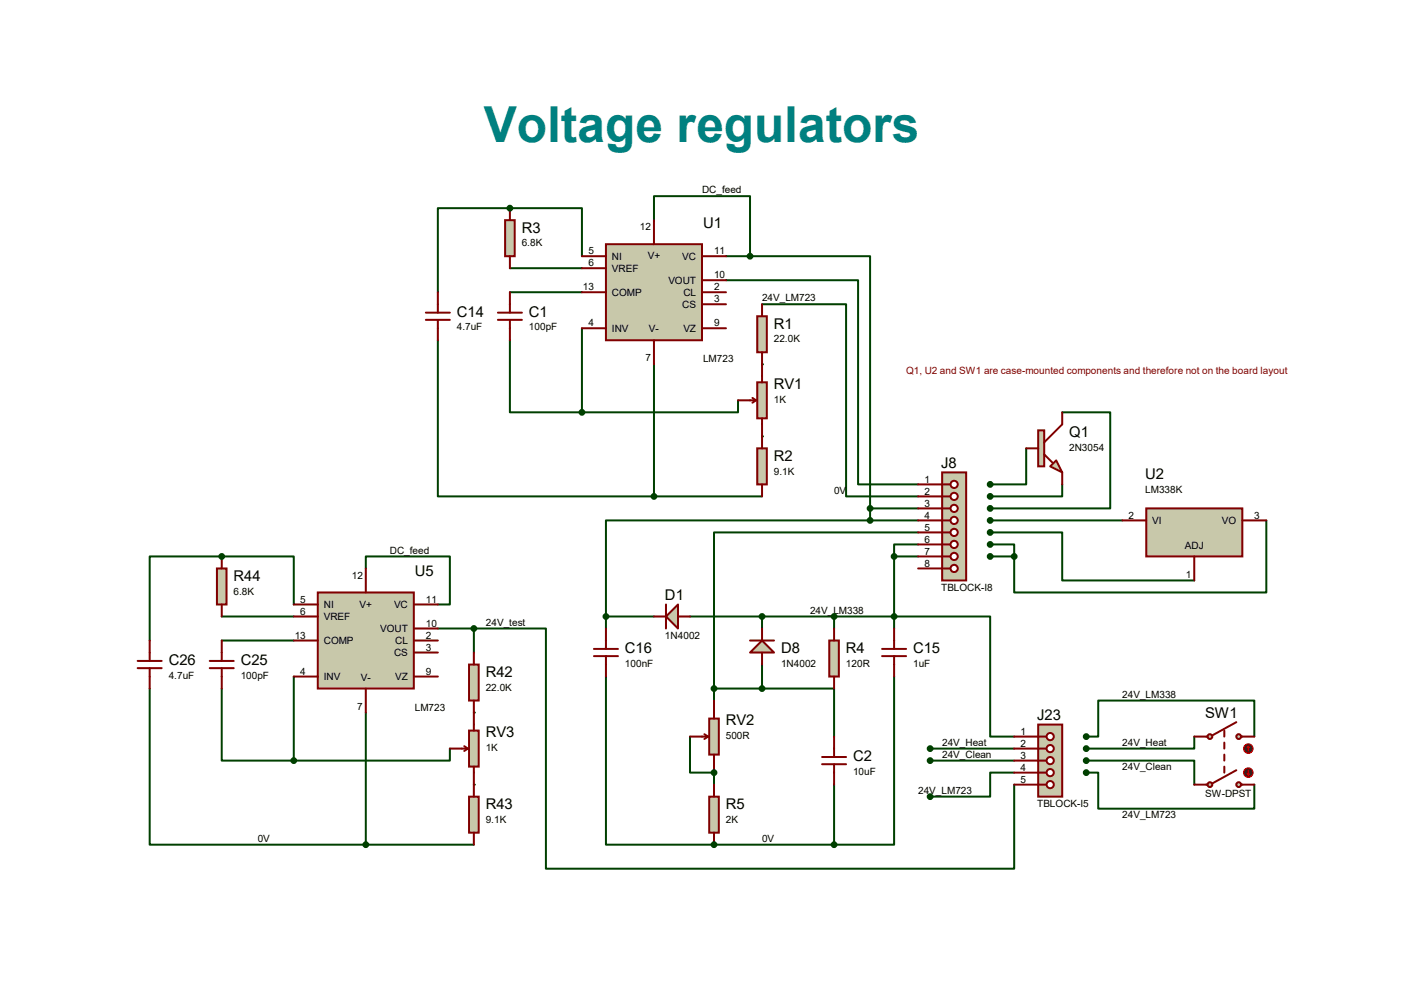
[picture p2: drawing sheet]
<svg xmlns="http://www.w3.org/2000/svg" width="297mm" height="210mm" viewBox="0 0 297 210" stroke-linecap="round" stroke-linejoin="round" font-family="sans-serif">
<g fill="#004000">
<circle cx="161.2" cy="77" r=".21"/>
<circle cx="161.2" cy="92.3" r=".21"/>
</g>
<g fill="none" stroke="#004000" stroke-width=".42">
<path d="M107.9 44h15.2v10.2M107.9 56.7h15.2M153.6 59.3h27.9v43.1h12.7M107.9 72v15.2h15.2M107.9 61.8h15.2M123.1 69.4v17.8M161.2 64.3h17.8v40.7h15.2M156.1 84.7v2.5h-33M217.1 94.8v7.6h-7.6M224.7 87.2h10.2v20.3h-25.4M224.7 102.4v2.6h-15.2M229.8 155.8h2.5v-7.6h33v7.6"/>
<path d="M252.6 155.8v2.5h-22.8M229.8 163.4h2.5v7.6h33v-5.1M229.8 160.9h22.8v5"/>
</g>
<circle cx="107.9" cy="44" r=".21" fill="#004000"/>
<path d="M107.9 44h-15.3v17.8M151 163.4v2.5" fill="none" stroke="#004000" stroke-width=".42"/>
<circle cx="151" cy="163.4" r=".21" fill="#004000"/>
<path d="M194.2 112.6h-43.2v33M146 130.4h30.4v2.5M161.2 130.4v2.5M146 155.8v7.6h5M151 145.6v2.6M151 145.6h10.2M161.2 145.6h15.2v10.2M161.2 140.5v5.1M189.1 143.1v35.5h-12.7M151 178.6h25.4M176.4 165.9v12.7" fill="none" stroke="#004000" stroke-width=".42"/>
<circle cx="151" cy="178.6" r=".21" fill="#004000"/>
<g fill="none" stroke="#004000" stroke-width=".42">
<path d="M138.3 46.6v-5.1h20.4v12.7M153.6 54.2h5.1M158.7 54.2h25.4v53.3M92.6 72v33h45.7M138.3 77v28M138.3 105h22.9M184.1 110.1h-55.9v20.3M184.1 107.5h10.1M184.1 110.1h10.1M184.1 107.5v2.6M189.1 117.7h5.1M189.1 117.7v15.2"/>
<path d="M194.2 115.1h-5.1v2.6M209.5 112.6h15.2v10.2h27.9M209.5 115.1h5v2.6M209.5 110.1h27.9M209.5 117.7h5M267.9 110.1v15.2h-53.4v-7.6M77.4 120.2v-2.5h17.8v10.1h-2.6M128.2 130.4h10.1M128.2 130.4v2.5M176.4 130.4h12.7M128.2 143.1v35.5h22.8"/>
</g>
<g fill="#004000">
<circle cx="100.2" cy="150.7" r=".21"/>
<circle cx="100.2" cy="165.9" r=".21"/>
</g>
<path d="M46.9 117.7h15.2v10.1M46.9 135.5h15.2M46.9 130.4h15.2M46.9 145.6v15.3h15.2M62.1 143.1v17.8M95.2 158.3v2.6h-33.1" fill="none" stroke="#004000" stroke-width=".42"/>
<circle cx="46.9" cy="117.7" r=".21" fill="#004000"/>
<path d="M46.9 117.7h-15.2v17.8M92.6 132.9h7.6M100.2 132.9h15.3v50.8h99v-17.8M100.2 132.9v5.1M189.1 130.4h20.4v25.4h5M31.7 145.6v33h45.7M77.4 150.7v27.9M196.8 158.3h17.7M77.4 178.6h22.8M196.8 160.9h17.7M214.5 163.4h-5v5.1h-12.7" fill="none" stroke="#004000" stroke-width=".42"/>
<path d="M128.2 51.6h20.3v20.4h-20.3z" fill="#c8c8aa" stroke="#800000" stroke-width=".42"/>
<path d="M123.1 54.2h5.1M123.1 56.7h5.1M138.3 46.6v5M148.5 54.2h5.1M148.5 59.3h5.1M123.1 61.8h5.1M123.1 69.4h5.1M138.3 72v5M148.5 61.8h5.1M148.5 69.4h5.1M148.5 64.3h5.1" fill="none" stroke="#800000" stroke-width=".42"/>
<path d="M160.2 66.9h2v7.6h-2z" fill="#c8c8aa" stroke="#800000" stroke-width=".42"/>
<path d="M161.2 64.3v2.6M161.2 74.5v2.5" fill="none" stroke="#800000" stroke-width=".42"/>
<path d="M160.2 94.8h2v7.6h-2z" fill="#c8c8aa" stroke="#800000" stroke-width=".42"/>
<path d="M161.2 92.3v2.5M161.2 102.4v2.6" fill="none" stroke="#800000" stroke-width=".42"/>
<path d="M160.2 80.9h2v7.6h-2z" fill="#c8c8aa" stroke="#800000" stroke-width=".42"/>
<path d="M105.3 66.1h5.1M105.3 67.6h5.1M107.9 61.8v4.3M107.9 67.6v4.4M161.2 77v3.9M156.1 84.7h3.8M159.2 84.2l.7 .5M159.9 84.7l-.7 .5M161.2 88.5v3.8" fill="none" stroke="#800000" stroke-width=".42"/>
<path d="M106.8 46.6h2.1v7.6h-2.1z" fill="#c8c8aa" stroke="#800000" stroke-width=".42"/>
<path d="M107.9 44v2.6M107.9 54.2v2.5" fill="none" stroke="#800000" stroke-width=".42"/>
<g fill="#c8c8aa" stroke="#800000" stroke-width=".42">
<path d="M222.2 98.6l1.2-1.2 1.3 2.5z"/>
<path d="M219.6 91h1.3v7.6h-1.3z"/>
</g>
<path d="M217.1 94.8h2.5M220.9 96.1l1.8 1.8M224.7 87.2v2.5l-3.8 3.9M224.7 99.9v2.5" fill="none" stroke="#800000" stroke-width=".42"/>
<path d="M199.3 99.9h5.1v22.9h-5.1z" fill="#c8c8aa" stroke="#800000" stroke-width=".42"/>
<path d="M199.3 102.4h1.8" fill="none" stroke="#800000" stroke-width=".42"/>
<circle cx="201.8" cy="102.4" r=".76" fill="#fff" stroke="#800000" stroke-width=".42"/>
<path d="M199.3 105h1.8" fill="none" stroke="#800000" stroke-width=".42"/>
<circle cx="201.8" cy="105" r=".76" fill="#fff" stroke="#800000" stroke-width=".42"/>
<path d="M199.3 107.5h1.8" fill="none" stroke="#800000" stroke-width=".42"/>
<circle cx="201.8" cy="107.5" r=".76" fill="#fff" stroke="#800000" stroke-width=".42"/>
<path d="M199.3 110.1h1.8" fill="none" stroke="#800000" stroke-width=".42"/>
<circle cx="201.8" cy="110.1" r=".76" fill="#fff" stroke="#800000" stroke-width=".42"/>
<path d="M199.3 112.6h1.8" fill="none" stroke="#800000" stroke-width=".42"/>
<circle cx="201.8" cy="112.6" r=".76" fill="#fff" stroke="#800000" stroke-width=".42"/>
<path d="M199.3 115.1h1.8" fill="none" stroke="#800000" stroke-width=".42"/>
<circle cx="201.8" cy="115.1" r=".76" fill="#fff" stroke="#800000" stroke-width=".42"/>
<path d="M199.3 117.7h1.8" fill="none" stroke="#800000" stroke-width=".42"/>
<circle cx="201.8" cy="117.7" r=".76" fill="#fff" stroke="#800000" stroke-width=".42"/>
<path d="M199.3 120.2h1.8" fill="none" stroke="#800000" stroke-width=".42"/>
<circle cx="201.8" cy="120.2" r=".76" fill="#fff" stroke="#800000" stroke-width=".42"/>
<path d="M194.2 102.4h5.1M194.2 105h5.1M194.2 107.5h5.1M194.2 110.1h5.1M194.2 112.6h5.1M194.2 115.1h5.1M194.2 117.7h5.1M194.2 120.2h5.1" fill="none" stroke="#800000" stroke-width=".42"/>
<g fill="#004000" stroke="#004000" stroke-width=".42">
<circle cx="123.1" cy="87.2" r=".51"/>
<circle cx="209.5" cy="105" r=".51"/>
<circle cx="209.5" cy="102.4" r=".51"/>
<circle cx="209.5" cy="107.5" r=".51"/>
</g>
<g fill="#c8c8aa" stroke="#800000" stroke-width=".42">
<circle cx="255.9" cy="155.8" r=".51"/>
<circle cx="262" cy="155.8" r=".51"/>
</g>
<path d="M255.2 155.8h.2M261.5 152.7l-5 2.8M262.6 155.8h.2" fill="none" stroke="#800000" stroke-width=".42"/>
<g fill="#c8c8aa" stroke="#800000" stroke-width=".42">
<circle cx="255.9" cy="165.9" r=".51"/>
<circle cx="262" cy="165.9" r=".51"/>
</g>
<path d="M252.6 155.8h2.6M259 154.5v1.3M259 157.1v1.2M259 159.6v1.3M262.8 155.8h2.5M252.6 165.9h2.8M259 162.1v1.3M261.5 162.9l-5 2.8M262.6 165.9h2.7" fill="none" stroke="#800000" stroke-width=".42"/>
<circle cx="264.1" cy="163.4" r="1.02" fill="#400000" stroke="#f00" stroke-width=".21"/>
<path d="M263.8 163.7l.3 .2M264.1 162.9v1M264.3 163.7l-.2 .2" fill="none" stroke="#f00" stroke-width=".21"/>
<circle cx="264.1" cy="158.3" r="1.02" fill="#400000" stroke="#f00" stroke-width=".21"/>
<path d="M264.1 157.8l-.3 .3M264.1 157.8l.2 .3M264.1 157.8v1" fill="none" stroke="#f00" stroke-width=".21"/>
<g fill="#004000" stroke="#004000" stroke-width=".42">
<circle cx="229.8" cy="155.8" r=".51"/>
<circle cx="229.8" cy="163.4" r=".51"/>
<circle cx="229.8" cy="158.3" r=".51"/>
<circle cx="229.8" cy="160.9" r=".51"/>
<circle cx="107.9" cy="44" r=".51"/>
</g>
<path d="M90.1 66.1h5.1M90.1 67.6h5.1M92.6 61.8v4.3M92.6 67.6v4.4" fill="none" stroke="#800000" stroke-width=".42"/>
<path d="M140.9 130.4l2.5-2.6v5.1z" fill="#c8c8aa" stroke="#800000" stroke-width=".42"/>
<path d="M138.3 130.4h2.6M140.9 127.8v5.1M143.4 130.4h2.6" fill="none" stroke="#800000" stroke-width=".42"/>
<path d="M158.7 138l2.5-2.5 2.5 2.5z" fill="#c8c8aa" stroke="#800000" stroke-width=".42"/>
<path d="M158.7 135.5h5M161.2 132.9v2.6M161.2 138v2.5" fill="none" stroke="#800000" stroke-width=".42"/>
<path d="M175.4 135.5h2.1v7.6h-2.1z" fill="#c8c8aa" stroke="#800000" stroke-width=".42"/>
<path d="M176.4 132.9v2.6M176.4 143.1v2.5" fill="none" stroke="#800000" stroke-width=".42"/>
<path d="M150 168.5h2.1v7.6h-2.1z" fill="#c8c8aa" stroke="#800000" stroke-width=".42"/>
<path d="M151 165.9v2.6M151 176.1v2.5" fill="none" stroke="#800000" stroke-width=".42"/>
<path d="M150 152h2.1v7.6h-2.1z" fill="#c8c8aa" stroke="#800000" stroke-width=".42"/>
<g fill="none" stroke="#800000" stroke-width=".42">
<path d="M125.6 137.2h5.1M125.6 138.8h5.1M128.2 132.9v4.3M128.2 138.8v4.3M186.6 137.2h5.1M186.6 138.8h5.1M189.1 132.9v4.3M189.1 138.8v4.3M146 155.8h3.8M149 155.3l.8 .5M149.8 155.8l-.8 .5M151 148.2v3.8"/>
<path d="M151 159.6v3.8M176.4 155.8v4.3M173.9 160.1h5.1M173.9 161.6h5.1M176.4 161.6v4.3"/>
</g>
<g fill="#004000" stroke="#004000" stroke-width=".42">
<circle cx="151" cy="163.4" r=".51"/>
<circle cx="151" cy="145.6" r=".51"/>
<circle cx="161.2" cy="145.6" r=".51"/>
<circle cx="161.2" cy="130.4" r=".51"/>
<circle cx="176.4" cy="130.4" r=".51"/>
<circle cx="176.4" cy="178.6" r=".51"/>
<circle cx="151" cy="178.6" r=".51"/>
<circle cx="158.7" cy="54.2" r=".51"/>
</g>
<path d="M242.5 107.5h20.3v10.2h-20.3z" fill="#c8c8aa" stroke="#800000" stroke-width=".42"/>
<path d="M237.4 110.1h5.1M252.6 117.7v5.1M262.8 110.1h5.1" fill="none" stroke="#800000" stroke-width=".42"/>
<g fill="#004000" stroke="#004000" stroke-width=".42">
<circle cx="128.2" cy="130.4" r=".51"/>
<circle cx="184.1" cy="107.5" r=".51"/>
<circle cx="184.1" cy="110.1" r=".51"/>
<circle cx="209.5" cy="110.1" r=".51"/>
<circle cx="209.5" cy="112.6" r=".51"/>
<circle cx="209.5" cy="115.1" r=".51"/>
<circle cx="214.5" cy="117.7" r=".51"/>
<circle cx="209.5" cy="117.7" r=".51"/>
<circle cx="189.1" cy="130.4" r=".51"/>
<circle cx="189.1" cy="117.7" r=".51"/>
<circle cx="138.3" cy="105" r=".51"/>
</g>
<path d="M67.2 125.3h20.3v20.3h-20.3z" fill="#c8c8aa" stroke="#800000" stroke-width=".42"/>
<path d="M62.1 127.8h5.1M62.1 130.4h5.1M62.1 135.5h5.1M77.4 120.2v5.1M87.5 127.8h5.1M87.5 135.5h5.1M87.5 132.9h5.1M87.5 138h5.1M62.1 143.1h5.1M77.4 145.6v5.1M87.5 143.1h5.1" fill="none" stroke="#800000" stroke-width=".42"/>
<path d="M99.2 140.5h2.1v7.7h-2.1z" fill="#c8c8aa" stroke="#800000" stroke-width=".42"/>
<path d="M100.2 138v2.5M100.2 148.2v2.5" fill="none" stroke="#800000" stroke-width=".42"/>
<path d="M99.2 168.5h2.1v7.6h-2.1z" fill="#c8c8aa" stroke="#800000" stroke-width=".42"/>
<path d="M100.2 165.9v2.6M100.2 176.1v2.5" fill="none" stroke="#800000" stroke-width=".42"/>
<path d="M99.2 154.5h2.1v7.6h-2.1z" fill="#c8c8aa" stroke="#800000" stroke-width=".42"/>
<path d="M44.4 139.8h5M46.9 135.5v4.3M44.4 141.3h5M46.9 141.3v4.3M95.2 158.3h3.8M98.2 157.8l.8 .5M99 158.3l-.8 .5M100.2 150.7v3.8M100.2 162.1v3.8" fill="none" stroke="#800000" stroke-width=".42"/>
<path d="M45.9 120.2h2v7.6h-2z" fill="#c8c8aa" stroke="#800000" stroke-width=".42"/>
<path d="M46.9 117.7v2.5M29.1 139.8h5.1M31.7 135.5v4.3M46.9 127.8v2.6M29.1 141.3h5.1M31.7 141.3v4.3" fill="none" stroke="#800000" stroke-width=".42"/>
<g fill="#004000" stroke="#004000" stroke-width=".42">
<circle cx="62.1" cy="160.9" r=".51"/>
<circle cx="46.9" cy="117.7" r=".51"/>
<circle cx="77.4" cy="178.6" r=".51"/>
<circle cx="100.2" cy="132.9" r=".51"/>
</g>
<path d="M219.6 153.2h5.1v15.3h-5.1z" fill="#c8c8aa" stroke="#800000" stroke-width=".42"/>
<path d="M219.6 155.8h1.8" fill="none" stroke="#800000" stroke-width=".42"/>
<circle cx="222.2" cy="155.8" r=".76" fill="#fff" stroke="#800000" stroke-width=".42"/>
<path d="M219.6 158.3h1.8" fill="none" stroke="#800000" stroke-width=".42"/>
<circle cx="222.2" cy="158.3" r=".76" fill="#fff" stroke="#800000" stroke-width=".42"/>
<path d="M219.6 160.9h1.8" fill="none" stroke="#800000" stroke-width=".42"/>
<circle cx="222.2" cy="160.9" r=".76" fill="#fff" stroke="#800000" stroke-width=".42"/>
<path d="M219.6 163.4h1.8" fill="none" stroke="#800000" stroke-width=".42"/>
<circle cx="222.2" cy="163.4" r=".76" fill="#fff" stroke="#800000" stroke-width=".42"/>
<path d="M219.6 165.9h1.8" fill="none" stroke="#800000" stroke-width=".42"/>
<circle cx="222.2" cy="165.9" r=".76" fill="#fff" stroke="#800000" stroke-width=".42"/>
<path d="M214.5 155.8h5.1M214.5 158.3h5.1M214.5 160.9h5.1M214.5 163.4h5.1M214.5 165.9h5.1" fill="none" stroke="#800000" stroke-width=".42"/>
<g fill="#004000" stroke="#004000" stroke-width=".42">
<circle cx="196.8" cy="158.3" r=".51"/>
<circle cx="196.8" cy="160.9" r=".51"/>
<circle cx="196.8" cy="168.5" r=".51"/>
</g>
<text font-size="10.5" fill="#008080" x="102.4" y="30.1">Voltage regulators</text>
<g font-size="3.1">
<text x="110.4" y="49.2">R3</text>
<text x="148.7" y="48.2">U1</text>
<text x="96.6" y="67">C14</text>
<text x="111.9" y="67">C1</text>
<text x="163.7" y="69.5">R1</text>
<text x="163.7" y="82.2">RV1</text>
<text x="226.2" y="92.4">Q1</text>
<text x="163.7" y="97.5">R2</text>
<text x="199.1" y="99">J8</text>
<text x="242.3" y="101.3">U2</text>
<text x="49.4" y="122.9">R44</text>
<text x="87.8" y="121.9">U5</text>
<text x="140.7" y="127">D1</text>
<text x="35.7" y="140.6">C26</text>
<text x="50.9" y="140.6">C25</text>
<text x="102.7" y="143.2">R42</text>
<text x="132.2" y="138.1">C16</text>
<text x="165.2" y="138.1">D8</text>
<text x="178.9" y="138.1">R4</text>
<text x="193.2" y="138.1">C15</text>
<text x="102.7" y="155.9">RV3</text>
<text x="153.5" y="153.3">RV2</text>
<text x="219.4" y="152.4">J23</text>
<text x="255" y="151.8">SW1</text>
<text x="180.5" y="161">C2</text>
<text x="102.7" y="171.1">R43</text>
<text x="153.5" y="171.1">R5</text>
</g>
<g font-size="2.1">
<text x="148.5" y="40.9">DC_feed</text>
<text x="110.4" y="52.1">6.8K</text>
<text x="124.5" y="53.8">5</text>
<text x="135.4" y="48.7">12</text>
<text x="151" y="53.8">11</text>
<text x="124.5" y="56.3">6</text>
<text x="129.5" y="54.9">NI</text>
<text x="129.5" y="57.5">VREF</text>
<text x="137" y="54.9">V+</text>
<text x="144.3" y="54.9">VC</text>
<text x="151" y="58.9">10</text>
<text x="123.3" y="61.4">13</text>
<text x="129.5" y="62.6">COMP</text>
<text x="141.4" y="60">VOUT</text>
<text x="144.3" y="65.1">CS</text>
<text x="144.6" y="62.6">CL</text>
<text x="151" y="61.4">2</text>
<text x="151" y="64">3</text>
<text x="161.2" y="63.8">24V_LM723</text>
<text x="96.6" y="69.9">4.7uF</text>
<text x="111.9" y="69.9">100pF</text>
<text x="124.5" y="69">4</text>
<text x="129.5" y="70.2">INV</text>
<text x="137.3" y="70.3">V-</text>
<text x="144.6" y="70.2">VZ</text>
<text x="151" y="69">9</text>
<text x="136.5" y="76.5">7</text>
<text x="148.7" y="76.7">LM723</text>
<text x="163.7" y="72.4">22.0K</text>
<text x="163.7" y="85.1">1K</text>
<text x="226.2" y="95.3">2N3054</text>
<text x="163.7" y="100.4">9.1K</text>
<text x="176.4" y="104.4">0V</text>
<text x="195.6" y="102.1">1</text>
<text x="195.6" y="104.6">2</text>
<text x="195.6" y="107.1">3</text>
<text x="242.3" y="104.2">LM338K</text>
<text x="195.6" y="109.7">4</text>
<text x="195.6" y="112.2">5</text>
<text x="238.8" y="109.7">2</text>
<text x="243.8" y="110.8">VI</text>
<text x="258.5" y="110.8">VO</text>
<text x="265.3" y="109.7">3</text>
<text x="82.5" y="117.1">DC_feed</text>
<text x="195.6" y="114.8">6</text>
<text x="195.6" y="117.3">7</text>
<text x="195.6" y="119.8">8</text>
<text x="250.7" y="116">ADJ</text>
<text x="49.4" y="125.8">6.8K</text>
<text x="74.4" y="122.4">12</text>
<text x="199.1" y="124.9">TBLOCK-I8</text>
<text x="250.8" y="122.2">1</text>
<text x="63.5" y="127.5">5</text>
<text x="63.5" y="130">6</text>
<text x="68.5" y="128.6">NI</text>
<text x="68.5" y="131.1">VREF</text>
<text x="76.1" y="128.5">V+</text>
<text x="83.4" y="128.6">VC</text>
<text x="90.1" y="127.5">11</text>
<text x="171.4" y="129.8">24V_LM338</text>
<text x="62.4" y="135.1">13</text>
<text x="68.5" y="136.2">COMP</text>
<text x="80.4" y="133.7">VOUT</text>
<text x="83.6" y="136.2">CL</text>
<text x="90.1" y="132.5">10</text>
<text x="90.1" y="135.1">2</text>
<text x="90.1" y="137.6">3</text>
<text x="102.8" y="132.3">24V_test</text>
<text x="140.7" y="135.1">1N4002</text>
<text x="35.7" y="143.6">4.7uF</text>
<text x="50.9" y="143.6">100pF</text>
<text x="63.5" y="142.7">4</text>
<text x="68.5" y="143.8">INV</text>
<text x="76.3" y="144">V-</text>
<text x="83.4" y="138.8">CS</text>
<text x="83.6" y="143.8">VZ</text>
<text x="90.1" y="142.7">9</text>
<text x="132.2" y="141">100nF</text>
<text x="165.2" y="141">1N4002</text>
<text x="178.9" y="141">120R</text>
<text x="193.2" y="141">1uF</text>
<text x="102.7" y="146.1">22.0K</text>
<text x="237.4" y="147.6">24V_LM338</text>
<text x="75.6" y="150.1">7</text>
<text x="87.8" y="150.3">LM723</text>
<text x="215.9" y="155.4">1</text>
<text x="102.7" y="158.8">1K</text>
<text x="153.5" y="156.3">500R</text>
<text x="199.3" y="157.7">24V_Heat</text>
<text x="199.3" y="160.3">24V_Clean</text>
<text x="215.9" y="157.9">2</text>
<text x="215.9" y="160.5">3</text>
<text x="237.4" y="157.7">24V_Heat</text>
<text x="180.5" y="163.9">10uF</text>
<text x="194.2" y="167.9">24V_LM723</text>
<text x="215.9" y="163">4</text>
<text x="215.9" y="165.6">5</text>
<text x="237.4" y="162.8">24V_Clean</text>
<text x="219.4" y="170.6">TBLOCK-I5</text>
<text x="237.4" y="173">24V_LM723</text>
<text x="255" y="168.6">SW-DPST</text>
<text x="54.5" y="178.1">0V</text>
<text x="102.7" y="174">9.1K</text>
<text x="153.5" y="174">2K</text>
<text x="161.2" y="178.1">0V</text>
</g>
<text font-size="2.1" fill="#800000" x="191.7" y="79">Q1, U2 and SW1 are case-mounted components and therefore not on the board layout</text>
</svg>
